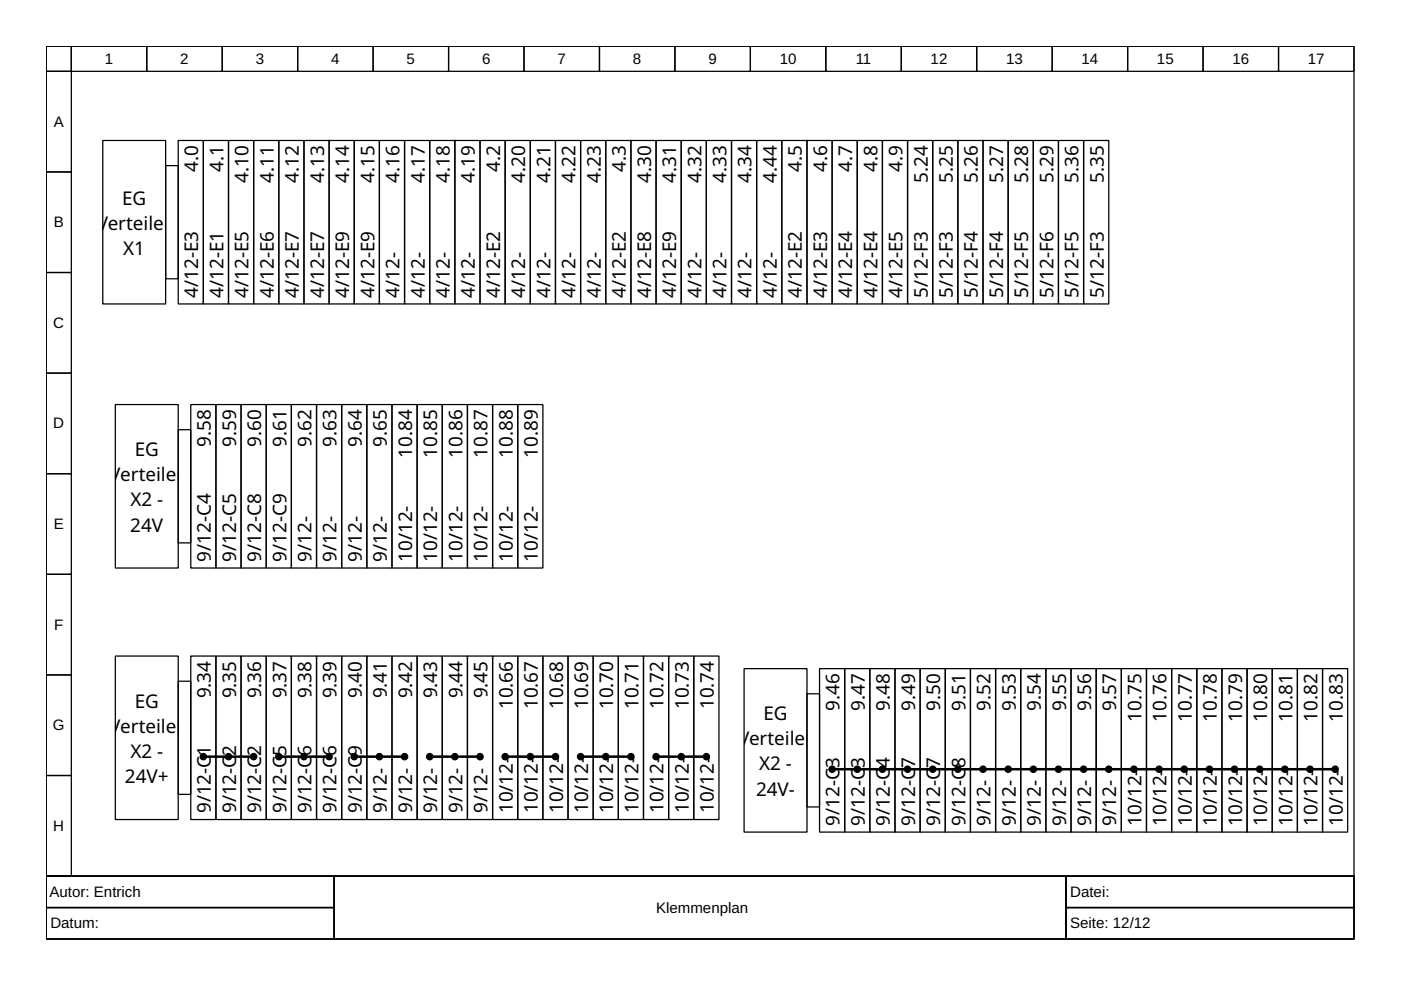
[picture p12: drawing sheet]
<svg xmlns="http://www.w3.org/2000/svg" width="297mm" height="210mm" viewBox="0 0 297 210" stroke-linecap="round" stroke-linejoin="round" font-family="sans-serif">
<g fill="none" stroke="#000" stroke-width=".27">
<path d="M9.8 9.8h277.3v176h-277.3zM9.8 9.8h5.3v5.3h-5.3zM9.8 15.1h5.3v21.4h-5.3zM15.1 9.8h16v5.3h-16zM31.1 9.8h16v5.3h-16zM47.1 9.8h16v5.3h-16zM63.1 9.8h16v5.3h-16zM79.1 9.8h16v5.3h-16zM95.1 9.8h16v5.3h-16zM111.1 9.8h16v5.3h-16zM127.1 9.8h16v5.3h-16zM143.1 9.8h16v5.3h-16z"/>
<path d="M159.1 9.8h16v5.3h-16zM175.1 9.8h16v5.3h-16zM191.1 9.8h16v5.3h-16zM207.1 9.8h16v5.3h-16zM223.1 9.8h16v5.3h-16zM239.1 9.8h16v5.3h-16zM255.1 9.8h16v5.3h-16zM271.1 9.8h16v5.3h-16zM9.8 36.5h5.3v21.3h-5.3zM21.8 29.8h13.3v34.6h-13.3zM35.1 35.1h2.7v24h-2.7zM37.8 29.8h5.3v34.6h-5.3z"/>
<path d="M43.1 29.8h5.3v34.6h-5.3zM48.4 29.8h5.4v34.6h-5.4zM53.8 29.8h5.3v34.6h-5.3zM59.1 29.8h5.3v34.6h-5.3zM64.4 29.8h5.4v34.6h-5.4zM69.8 29.8h5.3v34.6h-5.3zM75.1 29.8h5.3v34.6h-5.3zM80.4 29.8h5.4v34.6h-5.4zM85.8 29.8h5.3v34.6h-5.3zM91.1 29.8h5.3v34.6h-5.3zM96.4 29.8h5.4v34.6h-5.4zM101.8 29.8h5.3v34.6h-5.3z"/>
<path d="M107.1 29.8h5.3v34.6h-5.3zM112.4 29.8h5.4v34.6h-5.4zM117.8 29.8h5.3v34.6h-5.3zM123.1 29.8h5.3v34.6h-5.3zM128.4 29.8h5.4v34.6h-5.4zM133.8 29.8h5.3v34.6h-5.3zM139.1 29.8h5.3v34.6h-5.3zM144.4 29.8h5.4v34.6h-5.4zM149.8 29.8h5.3v34.6h-5.3zM155.1 29.8h5.3v34.6h-5.3zM160.4 29.8h5.4v34.6h-5.4zM165.8 29.8h5.3v34.6h-5.3z"/>
<path d="M171.1 29.8h5.3v34.6h-5.3zM176.4 29.8h5.4v34.6h-5.4zM181.8 29.8h5.3v34.6h-5.3zM187.1 29.8h5.3v34.6h-5.3zM192.4 29.8h5.4v34.6h-5.4zM197.8 29.8h5.3v34.6h-5.3zM203.1 29.8h5.3v34.6h-5.3zM208.4 29.8h5.4v34.6h-5.4zM213.8 29.8h5.3v34.6h-5.3zM219.1 29.8h5.3v34.6h-5.3zM224.4 29.8h5.3v34.6h-5.3zM229.7 29.8h5.4v34.6h-5.4z"/>
<path d="M9.8 57.8h5.3v21.3h-5.3zM9.8 79.1h5.3v21.3h-5.3zM24.5 85.8h13.3v34.6h-13.3zM37.8 91.1h2.7v24h-2.7zM40.5 85.8h5.3v34.6h-5.3zM45.8 85.8h5.3v34.6h-5.3zM51.1 85.8h5.3v34.6h-5.3zM56.4 85.8h5.4v34.6h-5.4zM61.8 85.8h5.3v34.6h-5.3zM67.1 85.8h5.3v34.6h-5.3zM72.4 85.8h5.4v34.6h-5.4zM77.8 85.8h5.3v34.6h-5.3z"/>
<path d="M83.1 85.8h5.3v34.6h-5.3zM88.4 85.8h5.4v34.6h-5.4zM93.8 85.8h5.3v34.6h-5.3zM99.1 85.8h5.3v34.6h-5.3zM104.4 85.8h5.4v34.6h-5.4zM109.8 85.8h5.3v34.6h-5.3zM9.8 100.4h5.3v21.4h-5.3zM9.8 121.8h5.3v21.3h-5.3zM24.5 139.1h13.3v34.7h-13.3zM40.5 139.1h5.3v34.7h-5.3zM45.8 139.1h5.3v34.7h-5.3zM51.1 139.1h5.3v34.7h-5.3z"/>
<path d="M56.4 139.1h5.4v34.7h-5.4zM61.8 139.1h5.3v34.7h-5.3zM67.1 139.1h5.3v34.7h-5.3zM72.4 139.1h5.4v34.7h-5.4zM77.8 139.1h5.3v34.7h-5.3zM83.1 139.1h5.3v34.7h-5.3zM88.4 139.1h5.4v34.7h-5.4zM93.8 139.1h5.3v34.7h-5.3zM99.1 139.1h5.3v34.7h-5.3zM104.4 139.1h5.4v34.7h-5.4zM109.8 139.1h5.3v34.7h-5.3zM115.1 139.1h5.3v34.7h-5.3z"/>
<path d="M120.4 139.1h5.4v34.7h-5.4zM125.8 139.1h5.3v34.7h-5.3zM131.1 139.1h5.3v34.7h-5.3zM136.4 139.1h5.4v34.7h-5.4zM141.8 139.1h5.3v34.7h-5.3zM147.1 139.1h5.3v34.7h-5.3zM9.8 143.1h5.3v21.3h-5.3zM37.8 144.4h2.7v24h-2.7zM157.8 141.8h13.3v34.6h-13.3zM171.1 147.1h2.7v24h-2.7zM173.8 141.8h5.3v34.6h-5.3zM179.1 141.8h5.3v34.6h-5.3z"/>
<path d="M184.4 141.8h5.4v34.6h-5.4zM189.8 141.8h5.3v34.6h-5.3zM195.1 141.8h5.3v34.6h-5.3zM200.4 141.8h5.4v34.6h-5.4zM205.8 141.8h5.3v34.6h-5.3zM211.1 141.8h5.3v34.6h-5.3zM216.4 141.8h5.3v34.6h-5.3zM221.7 141.8h5.4v34.6h-5.4zM227.1 141.8h5.3v34.6h-5.3zM232.4 141.8h5.3v34.6h-5.3zM237.7 141.8h5.4v34.6h-5.4zM243.1 141.8h5.3v34.6h-5.3z"/>
<path d="M248.4 141.8h5.3v34.6h-5.3zM253.7 141.8h5.4v34.6h-5.4zM259.1 141.8h5.3v34.6h-5.3zM264.4 141.8h5.3v34.6h-5.3zM269.7 141.8h5.4v34.6h-5.4zM275.1 141.8h5.3v34.6h-5.3zM280.4 141.8h5.3v34.6h-5.3zM9.8 164.4h5.3v21.4h-5.3zM9.8 185.8h277.3v13.3h-277.3zM9.8 185.8h61v6.6h-61zM9.8 192.4h61v6.7h-61zM70.8 185.8h155.2v13.3h-155.2z"/>
<path d="M226 185.8h61.1v6.6h-61.1zM226 192.4h61.1v6.7h-61.1z"/>
</g>
<g fill="#000" stroke="#000" stroke-width=".27">
<circle cx="43.1" cy="160.4" r=".67"/>
<circle cx="48.4" cy="160.4" r=".67"/>
<circle cx="53.8" cy="160.4" r=".67"/>
<circle cx="59.1" cy="160.4" r=".67"/>
<circle cx="64.4" cy="160.4" r=".67"/>
<circle cx="69.8" cy="160.4" r=".67"/>
<circle cx="75.1" cy="160.4" r=".67"/>
<circle cx="80.4" cy="160.4" r=".67"/>
<circle cx="85.8" cy="160.4" r=".67"/>
<circle cx="91.1" cy="160.4" r=".67"/>
<circle cx="96.4" cy="160.4" r=".67"/>
<circle cx="101.8" cy="160.4" r=".67"/>
<circle cx="107.1" cy="160.4" r=".67"/>
<circle cx="112.4" cy="160.4" r=".67"/>
<circle cx="117.8" cy="160.4" r=".67"/>
<circle cx="123.1" cy="160.4" r=".67"/>
<circle cx="128.4" cy="160.4" r=".67"/>
<circle cx="133.8" cy="160.4" r=".67"/>
<circle cx="139.1" cy="160.4" r=".67"/>
<circle cx="144.4" cy="160.4" r=".67"/>
<circle cx="149.8" cy="160.4" r=".67"/>
<circle cx="176.4" cy="163.1" r=".67"/>
<circle cx="181.8" cy="163.1" r=".67"/>
<circle cx="187.1" cy="163.1" r=".67"/>
<circle cx="192.4" cy="163.1" r=".67"/>
<circle cx="197.8" cy="163.1" r=".67"/>
<circle cx="203.1" cy="163.1" r=".67"/>
<circle cx="208.4" cy="163.1" r=".67"/>
<circle cx="213.8" cy="163.1" r=".67"/>
<circle cx="219.1" cy="163.1" r=".67"/>
<circle cx="224.4" cy="163.1" r=".67"/>
<circle cx="229.7" cy="163.1" r=".67"/>
<circle cx="235.1" cy="163.1" r=".67"/>
<circle cx="240.4" cy="163.1" r=".67"/>
<circle cx="245.7" cy="163.1" r=".67"/>
<circle cx="251.1" cy="163.1" r=".67"/>
<circle cx="256.4" cy="163.1" r=".67"/>
<circle cx="261.7" cy="163.1" r=".67"/>
<circle cx="267.1" cy="163.1" r=".67"/>
<circle cx="272.4" cy="163.1" r=".67"/>
<circle cx="277.7" cy="163.1" r=".67"/>
<circle cx="283.1" cy="163.1" r=".67"/>
</g>
<path d="M43.1 160.4h10.7M59.1 160.4h10.7M75.1 160.4h10.7M91.1 160.4h10.7M107.1 160.4h10.7M123.1 160.4h10.7M139.1 160.4h10.7M176.4 163.1h106.7" fill="none" stroke="#000" stroke-width=".53"/>
<g font-size="4">
<text x="42.1" y="36.5" transform="rotate(-90 42.1 36.5)">4.0</text>
<text x="47.4" y="36.5" transform="rotate(-90 47.4 36.5)">4.1</text>
<text x="52.7" y="38.8" transform="rotate(-90 52.7 38.8)">4.10</text>
<text x="58" y="38.8" transform="rotate(-90 58 38.8)">4.11</text>
<text x="63.4" y="38.8" transform="rotate(-90 63.4 38.8)">4.12</text>
<text x="68.7" y="38.8" transform="rotate(-90 68.7 38.8)">4.13</text>
<text x="74" y="38.8" transform="rotate(-90 74 38.8)">4.14</text>
<text x="79.4" y="38.8" transform="rotate(-90 79.4 38.8)">4.15</text>
<text x="84.7" y="38.8" transform="rotate(-90 84.7 38.8)">4.16</text>
<text x="90" y="38.8" transform="rotate(-90 90 38.8)">4.17</text>
<text x="95.4" y="38.8" transform="rotate(-90 95.4 38.8)">4.18</text>
<text x="100.7" y="38.8" transform="rotate(-90 100.7 38.8)">4.19</text>
<text x="106" y="36.5" transform="rotate(-90 106 36.5)">4.2</text>
<text x="111.4" y="38.8" transform="rotate(-90 111.4 38.8)">4.20</text>
<text x="116.7" y="38.8" transform="rotate(-90 116.7 38.8)">4.21</text>
<text x="122" y="38.8" transform="rotate(-90 122 38.8)">4.22</text>
<text x="127.4" y="38.8" transform="rotate(-90 127.4 38.8)">4.23</text>
<text x="132.7" y="36.5" transform="rotate(-90 132.7 36.5)">4.3</text>
<text x="138" y="38.8" transform="rotate(-90 138 38.8)">4.30</text>
<text x="143.4" y="38.8" transform="rotate(-90 143.4 38.8)">4.31</text>
<text x="148.7" y="38.8" transform="rotate(-90 148.7 38.8)">4.32</text>
<text x="154" y="38.8" transform="rotate(-90 154 38.8)">4.33</text>
<text x="159.4" y="38.8" transform="rotate(-90 159.4 38.8)">4.34</text>
<text x="164.7" y="38.8" transform="rotate(-90 164.7 38.8)">4.44</text>
<text x="170" y="36.5" transform="rotate(-90 170 36.5)">4.5</text>
<text x="175.4" y="36.5" transform="rotate(-90 175.4 36.5)">4.6</text>
<text x="180.7" y="36.5" transform="rotate(-90 180.7 36.5)">4.7</text>
<text x="186" y="36.5" transform="rotate(-90 186 36.5)">4.8</text>
<text x="191.4" y="36.5" transform="rotate(-90 191.4 36.5)">4.9</text>
<text x="196.7" y="38.8" transform="rotate(-90 196.7 38.8)">5.24</text>
<text x="202" y="38.8" transform="rotate(-90 202 38.8)">5.25</text>
<text x="207.4" y="38.8" transform="rotate(-90 207.4 38.8)">5.26</text>
<text x="212.7" y="38.8" transform="rotate(-90 212.7 38.8)">5.27</text>
<text x="218" y="38.8" transform="rotate(-90 218 38.8)">5.28</text>
<text x="223.3" y="38.8" transform="rotate(-90 223.3 38.8)">5.29</text>
<text x="228.7" y="38.8" transform="rotate(-90 228.7 38.8)">5.36</text>
<text x="234" y="38.8" transform="rotate(-90 234 38.8)">5.35</text>
<text x="25.9" y="43.4">EG</text>
<text x="20.5" y="48.7">V</text>
<text x="22.8" y="48.7">erteiler</text>
<text x="26.1" y="54">X1</text>
<text x="42.1" y="63.1" transform="rotate(-90 42.1 63.1)">4/12-E3</text>
<text x="47.4" y="63.1" transform="rotate(-90 47.4 63.1)">4/12-E1</text>
<text x="52.7" y="63.1" transform="rotate(-90 52.7 63.1)">4/12-E5</text>
<text x="58" y="63.1" transform="rotate(-90 58 63.1)">4/12-E6</text>
<text x="63.4" y="63.1" transform="rotate(-90 63.4 63.1)">4/12-E7</text>
<text x="68.7" y="63.1" transform="rotate(-90 68.7 63.1)">4/12-E7</text>
<text x="74" y="63.1" transform="rotate(-90 74 63.1)">4/12-E9</text>
<text x="79.4" y="63.1" transform="rotate(-90 79.4 63.1)">4/12-E9</text>
<text x="84.7" y="63.1" transform="rotate(-90 84.7 63.1)">4/12-</text>
<text x="90" y="63.1" transform="rotate(-90 90 63.1)">4/12-</text>
<text x="95.4" y="63.1" transform="rotate(-90 95.4 63.1)">4/12-</text>
<text x="100.7" y="63.1" transform="rotate(-90 100.7 63.1)">4/12-</text>
<text x="106" y="63.1" transform="rotate(-90 106 63.1)">4/12-E2</text>
<text x="111.4" y="63.1" transform="rotate(-90 111.4 63.1)">4/12-</text>
<text x="116.7" y="63.1" transform="rotate(-90 116.7 63.1)">4/12-</text>
<text x="122" y="63.1" transform="rotate(-90 122 63.1)">4/12-</text>
<text x="127.4" y="63.1" transform="rotate(-90 127.4 63.1)">4/12-</text>
<text x="132.7" y="63.1" transform="rotate(-90 132.7 63.1)">4/12-E2</text>
<text x="138" y="63.1" transform="rotate(-90 138 63.1)">4/12-E8</text>
<text x="143.4" y="63.1" transform="rotate(-90 143.4 63.1)">4/12-E9</text>
<text x="148.7" y="63.1" transform="rotate(-90 148.7 63.1)">4/12-</text>
<text x="154" y="63.1" transform="rotate(-90 154 63.1)">4/12-</text>
<text x="159.4" y="63.1" transform="rotate(-90 159.4 63.1)">4/12-</text>
<text x="164.7" y="63.1" transform="rotate(-90 164.7 63.1)">4/12-</text>
<text x="170" y="63.1" transform="rotate(-90 170 63.1)">4/12-E2</text>
<text x="175.4" y="63.1" transform="rotate(-90 175.4 63.1)">4/12-E3</text>
<text x="180.7" y="63.1" transform="rotate(-90 180.7 63.1)">4/12-E4</text>
<text x="186" y="63.1" transform="rotate(-90 186 63.1)">4/12-E4</text>
<text x="191.4" y="63.1" transform="rotate(-90 191.4 63.1)">4/12-E5</text>
<text x="196.7" y="63.1" transform="rotate(-90 196.7 63.1)">5/12-F3</text>
<text x="202" y="63.1" transform="rotate(-90 202 63.1)">5/12-F3</text>
<text x="207.4" y="63.1" transform="rotate(-90 207.4 63.1)">5/12-F4</text>
<text x="212.7" y="63.1" transform="rotate(-90 212.7 63.1)">5/12-F4</text>
<text x="218" y="63.1" transform="rotate(-90 218 63.1)">5/12-F5</text>
<text x="223.3" y="63.1" transform="rotate(-90 223.3 63.1)">5/12-F6</text>
<text x="228.7" y="63.1" transform="rotate(-90 228.7 63.1)">5/12-F5</text>
<text x="234" y="63.1" transform="rotate(-90 234 63.1)">5/12-F3</text>
<text x="44.7" y="94.8" transform="rotate(-90 44.7 94.8)">9.58</text>
<text x="50" y="94.8" transform="rotate(-90 50 94.8)">9.59</text>
<text x="55.4" y="94.8" transform="rotate(-90 55.4 94.8)">9.60</text>
<text x="60.7" y="94.8" transform="rotate(-90 60.7 94.8)">9.61</text>
<text x="66" y="94.8" transform="rotate(-90 66 94.8)">9.62</text>
<text x="71.4" y="94.8" transform="rotate(-90 71.4 94.8)">9.63</text>
<text x="76.7" y="94.8" transform="rotate(-90 76.7 94.8)">9.64</text>
<text x="82" y="94.8" transform="rotate(-90 82 94.8)">9.65</text>
<text x="28.6" y="96.7">EG</text>
<text x="87.4" y="97.1" transform="rotate(-90 87.4 97.1)">10.84</text>
<text x="92.7" y="97.1" transform="rotate(-90 92.7 97.1)">10.85</text>
<text x="98" y="97.1" transform="rotate(-90 98 97.1)">10.86</text>
<text x="103.4" y="97.1" transform="rotate(-90 103.4 97.1)">10.87</text>
<text x="108.7" y="97.1" transform="rotate(-90 108.7 97.1)">10.88</text>
<text x="114" y="97.1" transform="rotate(-90 114 97.1)">10.89</text>
<text x="23.2" y="102">V</text>
<text x="25.5" y="102">erteiler</text>
<text x="27.6" y="107.4">X2 -</text>
<text x="27.6" y="112.7">24V</text>
<text x="44.7" y="119.1" transform="rotate(-90 44.7 119.1)">9/12-C4</text>
<text x="50" y="119.1" transform="rotate(-90 50 119.1)">9/12-C5</text>
<text x="55.4" y="119.1" transform="rotate(-90 55.4 119.1)">9/12-C8</text>
<text x="60.7" y="119.1" transform="rotate(-90 60.7 119.1)">9/12-C9</text>
<text x="66" y="119.1" transform="rotate(-90 66 119.1)">9/12-</text>
<text x="71.4" y="119.1" transform="rotate(-90 71.4 119.1)">9/12-</text>
<text x="76.7" y="119.1" transform="rotate(-90 76.7 119.1)">9/12-</text>
<text x="82" y="119.1" transform="rotate(-90 82 119.1)">9/12-</text>
<text x="87.4" y="119.1" transform="rotate(-90 87.4 119.1)">10/12-</text>
<text x="92.7" y="119.1" transform="rotate(-90 92.7 119.1)">10/12-</text>
<text x="98" y="119.1" transform="rotate(-90 98 119.1)">10/12-</text>
<text x="103.4" y="119.1" transform="rotate(-90 103.4 119.1)">10/12-</text>
<text x="108.7" y="119.1" transform="rotate(-90 108.7 119.1)">10/12-</text>
<text x="114" y="119.1" transform="rotate(-90 114 119.1)">10/12-</text>
<text x="44.7" y="148.1" transform="rotate(-90 44.7 148.1)">9.34</text>
<text x="50" y="148.1" transform="rotate(-90 50 148.1)">9.35</text>
<text x="55.4" y="148.1" transform="rotate(-90 55.4 148.1)">9.36</text>
<text x="60.7" y="148.1" transform="rotate(-90 60.7 148.1)">9.37</text>
<text x="66" y="148.1" transform="rotate(-90 66 148.1)">9.38</text>
<text x="71.4" y="148.1" transform="rotate(-90 71.4 148.1)">9.39</text>
<text x="76.7" y="148.1" transform="rotate(-90 76.7 148.1)">9.40</text>
<text x="82" y="148.1" transform="rotate(-90 82 148.1)">9.41</text>
<text x="87.4" y="148.1" transform="rotate(-90 87.4 148.1)">9.42</text>
<text x="92.7" y="148.1" transform="rotate(-90 92.7 148.1)">9.43</text>
<text x="98" y="148.1" transform="rotate(-90 98 148.1)">9.44</text>
<text x="103.4" y="148.1" transform="rotate(-90 103.4 148.1)">9.45</text>
<text x="23.2" y="155.4">V</text>
<text x="25.5" y="155.4">erteiler</text>
<text x="28.6" y="150">EG</text>
<text x="108.7" y="150.4" transform="rotate(-90 108.7 150.4)">10.66</text>
<text x="114" y="150.4" transform="rotate(-90 114 150.4)">10.67</text>
<text x="119.4" y="150.4" transform="rotate(-90 119.4 150.4)">10.68</text>
<text x="124.7" y="150.4" transform="rotate(-90 124.7 150.4)">10.69</text>
<text x="130" y="150.4" transform="rotate(-90 130 150.4)">10.70</text>
<text x="135.4" y="150.4" transform="rotate(-90 135.4 150.4)">10.71</text>
<text x="140.7" y="150.4" transform="rotate(-90 140.7 150.4)">10.72</text>
<text x="146" y="150.4" transform="rotate(-90 146 150.4)">10.73</text>
<text x="151.4" y="150.4" transform="rotate(-90 151.4 150.4)">10.74</text>
<text x="161.9" y="152.7">EG</text>
<text x="178" y="150.8" transform="rotate(-90 178 150.8)">9.46</text>
<text x="183.4" y="150.8" transform="rotate(-90 183.4 150.8)">9.47</text>
<text x="188.7" y="150.8" transform="rotate(-90 188.7 150.8)">9.48</text>
<text x="194" y="150.8" transform="rotate(-90 194 150.8)">9.49</text>
<text x="199.4" y="150.8" transform="rotate(-90 199.4 150.8)">9.50</text>
<text x="204.7" y="150.8" transform="rotate(-90 204.7 150.8)">9.51</text>
<text x="210" y="150.8" transform="rotate(-90 210 150.8)">9.52</text>
<text x="215.4" y="150.8" transform="rotate(-90 215.4 150.8)">9.53</text>
<text x="220.7" y="150.8" transform="rotate(-90 220.7 150.8)">9.54</text>
<text x="226" y="150.8" transform="rotate(-90 226 150.8)">9.55</text>
<text x="231.3" y="150.8" transform="rotate(-90 231.3 150.8)">9.56</text>
<text x="236.7" y="150.8" transform="rotate(-90 236.7 150.8)">9.57</text>
<text x="242" y="153.1" transform="rotate(-90 242 153.1)">10.75</text>
<text x="247.3" y="153.1" transform="rotate(-90 247.3 153.1)">10.76</text>
<text x="252.7" y="153.1" transform="rotate(-90 252.7 153.1)">10.77</text>
<text x="258" y="153.1" transform="rotate(-90 258 153.1)">10.78</text>
<text x="263.3" y="153.1" transform="rotate(-90 263.3 153.1)">10.79</text>
<text x="268.7" y="153.1" transform="rotate(-90 268.7 153.1)">10.80</text>
<text x="274" y="153.1" transform="rotate(-90 274 153.1)">10.81</text>
<text x="279.3" y="153.1" transform="rotate(-90 279.3 153.1)">10.82</text>
<text x="284.7" y="153.1" transform="rotate(-90 284.7 153.1)">10.83</text>
<text x="27.6" y="160.7">X2 -</text>
<text x="44.7" y="160.3" transform="rotate(-90 44.7 160.3)">1</text>
<text x="50" y="160.3" transform="rotate(-90 50 160.3)">2</text>
<text x="60.7" y="160.3" transform="rotate(-90 60.7 160.3)">5</text>
<text x="66" y="160.3" transform="rotate(-90 66 160.3)">6</text>
<text x="76.7" y="160.3" transform="rotate(-90 76.7 160.3)">9</text>
<text x="156.5" y="158">V</text>
<text x="158.8" y="158">erteiler</text>
<text x="26.5" y="166">24V+</text>
<text x="160.9" y="163.4">X2 -</text>
<text x="178" y="162.9" transform="rotate(-90 178 162.9)">3</text>
<text x="183.4" y="162.9" transform="rotate(-90 183.4 162.9)">3</text>
<text x="188.7" y="162.9" transform="rotate(-90 188.7 162.9)">4</text>
<text x="194" y="162.9" transform="rotate(-90 194 162.9)">7</text>
<text x="199.4" y="162.9" transform="rotate(-90 199.4 162.9)">7</text>
<text x="204.7" y="162.9" transform="rotate(-90 204.7 162.9)">8</text>
<text x="44.7" y="172.4" transform="rotate(-90 44.7 172.4)">9/12-C</text>
<text x="50" y="172.4" transform="rotate(-90 50 172.4)">9/12-C</text>
<text x="55.4" y="172.4" transform="rotate(-90 55.4 172.4)">9/12-C2</text>
<text x="60.7" y="172.4" transform="rotate(-90 60.7 172.4)">9/12-C</text>
<text x="66" y="172.4" transform="rotate(-90 66 172.4)">9/12-C</text>
<text x="71.4" y="172.4" transform="rotate(-90 71.4 172.4)">9/12-C6</text>
<text x="76.7" y="172.4" transform="rotate(-90 76.7 172.4)">9/12-C</text>
<text x="82" y="172.4" transform="rotate(-90 82 172.4)">9/12-</text>
<text x="87.4" y="172.4" transform="rotate(-90 87.4 172.4)">9/12-</text>
<text x="92.7" y="172.4" transform="rotate(-90 92.7 172.4)">9/12-</text>
<text x="98" y="172.4" transform="rotate(-90 98 172.4)">9/12-</text>
<text x="103.4" y="172.4" transform="rotate(-90 103.4 172.4)">9/12-</text>
<text x="108.7" y="172.4" transform="rotate(-90 108.7 172.4)">10/12-</text>
<text x="114" y="172.4" transform="rotate(-90 114 172.4)">10/12-</text>
<text x="119.4" y="172.4" transform="rotate(-90 119.4 172.4)">10/12-</text>
<text x="124.7" y="172.4" transform="rotate(-90 124.7 172.4)">10/12-</text>
<text x="130" y="172.4" transform="rotate(-90 130 172.4)">10/12-</text>
<text x="135.4" y="172.4" transform="rotate(-90 135.4 172.4)">10/12-</text>
<text x="140.7" y="172.4" transform="rotate(-90 140.7 172.4)">10/12-</text>
<text x="146" y="172.4" transform="rotate(-90 146 172.4)">10/12-</text>
<text x="151.4" y="172.4" transform="rotate(-90 151.4 172.4)">10/12-</text>
<text x="160.3" y="168.7">24V-</text>
<text x="178" y="175.1" transform="rotate(-90 178 175.1)">9/12-C</text>
<text x="183.4" y="175.1" transform="rotate(-90 183.4 175.1)">9/12-C</text>
<text x="188.7" y="175.1" transform="rotate(-90 188.7 175.1)">9/12-C</text>
<text x="194" y="175.1" transform="rotate(-90 194 175.1)">9/12-C</text>
<text x="199.4" y="175.1" transform="rotate(-90 199.4 175.1)">9/12-C</text>
<text x="204.7" y="175.1" transform="rotate(-90 204.7 175.1)">9/12-C</text>
<text x="210" y="175.1" transform="rotate(-90 210 175.1)">9/12-</text>
<text x="215.4" y="175.1" transform="rotate(-90 215.4 175.1)">9/12-</text>
<text x="220.7" y="175.1" transform="rotate(-90 220.7 175.1)">9/12-</text>
<text x="226" y="175.1" transform="rotate(-90 226 175.1)">9/12-</text>
<text x="231.3" y="175.1" transform="rotate(-90 231.3 175.1)">9/12-</text>
<text x="236.7" y="175.1" transform="rotate(-90 236.7 175.1)">9/12-</text>
<text x="242" y="175.1" transform="rotate(-90 242 175.1)">10/12-</text>
<text x="247.3" y="175.1" transform="rotate(-90 247.3 175.1)">10/12-</text>
<text x="252.7" y="175.1" transform="rotate(-90 252.7 175.1)">10/12-</text>
<text x="258" y="175.1" transform="rotate(-90 258 175.1)">10/12-</text>
<text x="263.3" y="175.1" transform="rotate(-90 263.3 175.1)">10/12-</text>
<text x="268.7" y="175.1" transform="rotate(-90 268.7 175.1)">10/12-</text>
<text x="274" y="175.1" transform="rotate(-90 274 175.1)">10/12-</text>
<text x="279.3" y="175.1" transform="rotate(-90 279.3 175.1)">10/12-</text>
<text x="284.7" y="175.1" transform="rotate(-90 284.7 175.1)">10/12-</text>
</g>
<g font-size="3.2">
<text x="22.2" y="13.5">1</text>
<text x="38.2" y="13.5">2</text>
<text x="54.2" y="13.5">3</text>
<text x="70.2" y="13.5">4</text>
<text x="86.2" y="13.5">5</text>
<text x="102.2" y="13.5">6</text>
<text x="118.2" y="13.5">7</text>
<text x="134.2" y="13.5">8</text>
<text x="150.2" y="13.5">9</text>
<text x="165.3" y="13.5">10</text>
<text x="181.4" y="13.5">11</text>
<text x="197.3" y="13.5">12</text>
<text x="213.3" y="13.5">13</text>
<text x="229.3" y="13.5">14</text>
<text x="245.3" y="13.5">15</text>
<text x="261.3" y="13.5">16</text>
<text x="277.3" y="13.5">17</text>
<text x="11.4" y="26.9">A</text>
<text x="11.4" y="48.2">B</text>
<text x="11.3" y="69.5">C</text>
<text x="11.3" y="90.8">D</text>
<text x="11.4" y="112.2">E</text>
<text x="11.5" y="133.5">F</text>
<text x="11.2" y="154.8">G</text>
<text x="11.3" y="176.2">H</text>
<text x="10.5" y="190.2">Autor: Entrich</text>
<text x="226.9" y="190.2">Datei:</text>
<text x="10.7" y="196.8">Datum:</text>
<text x="139.1" y="193.5">Klemmenplan</text>
<text x="226.9" y="196.8">Seite: 12/12</text>
</g>
</svg>
